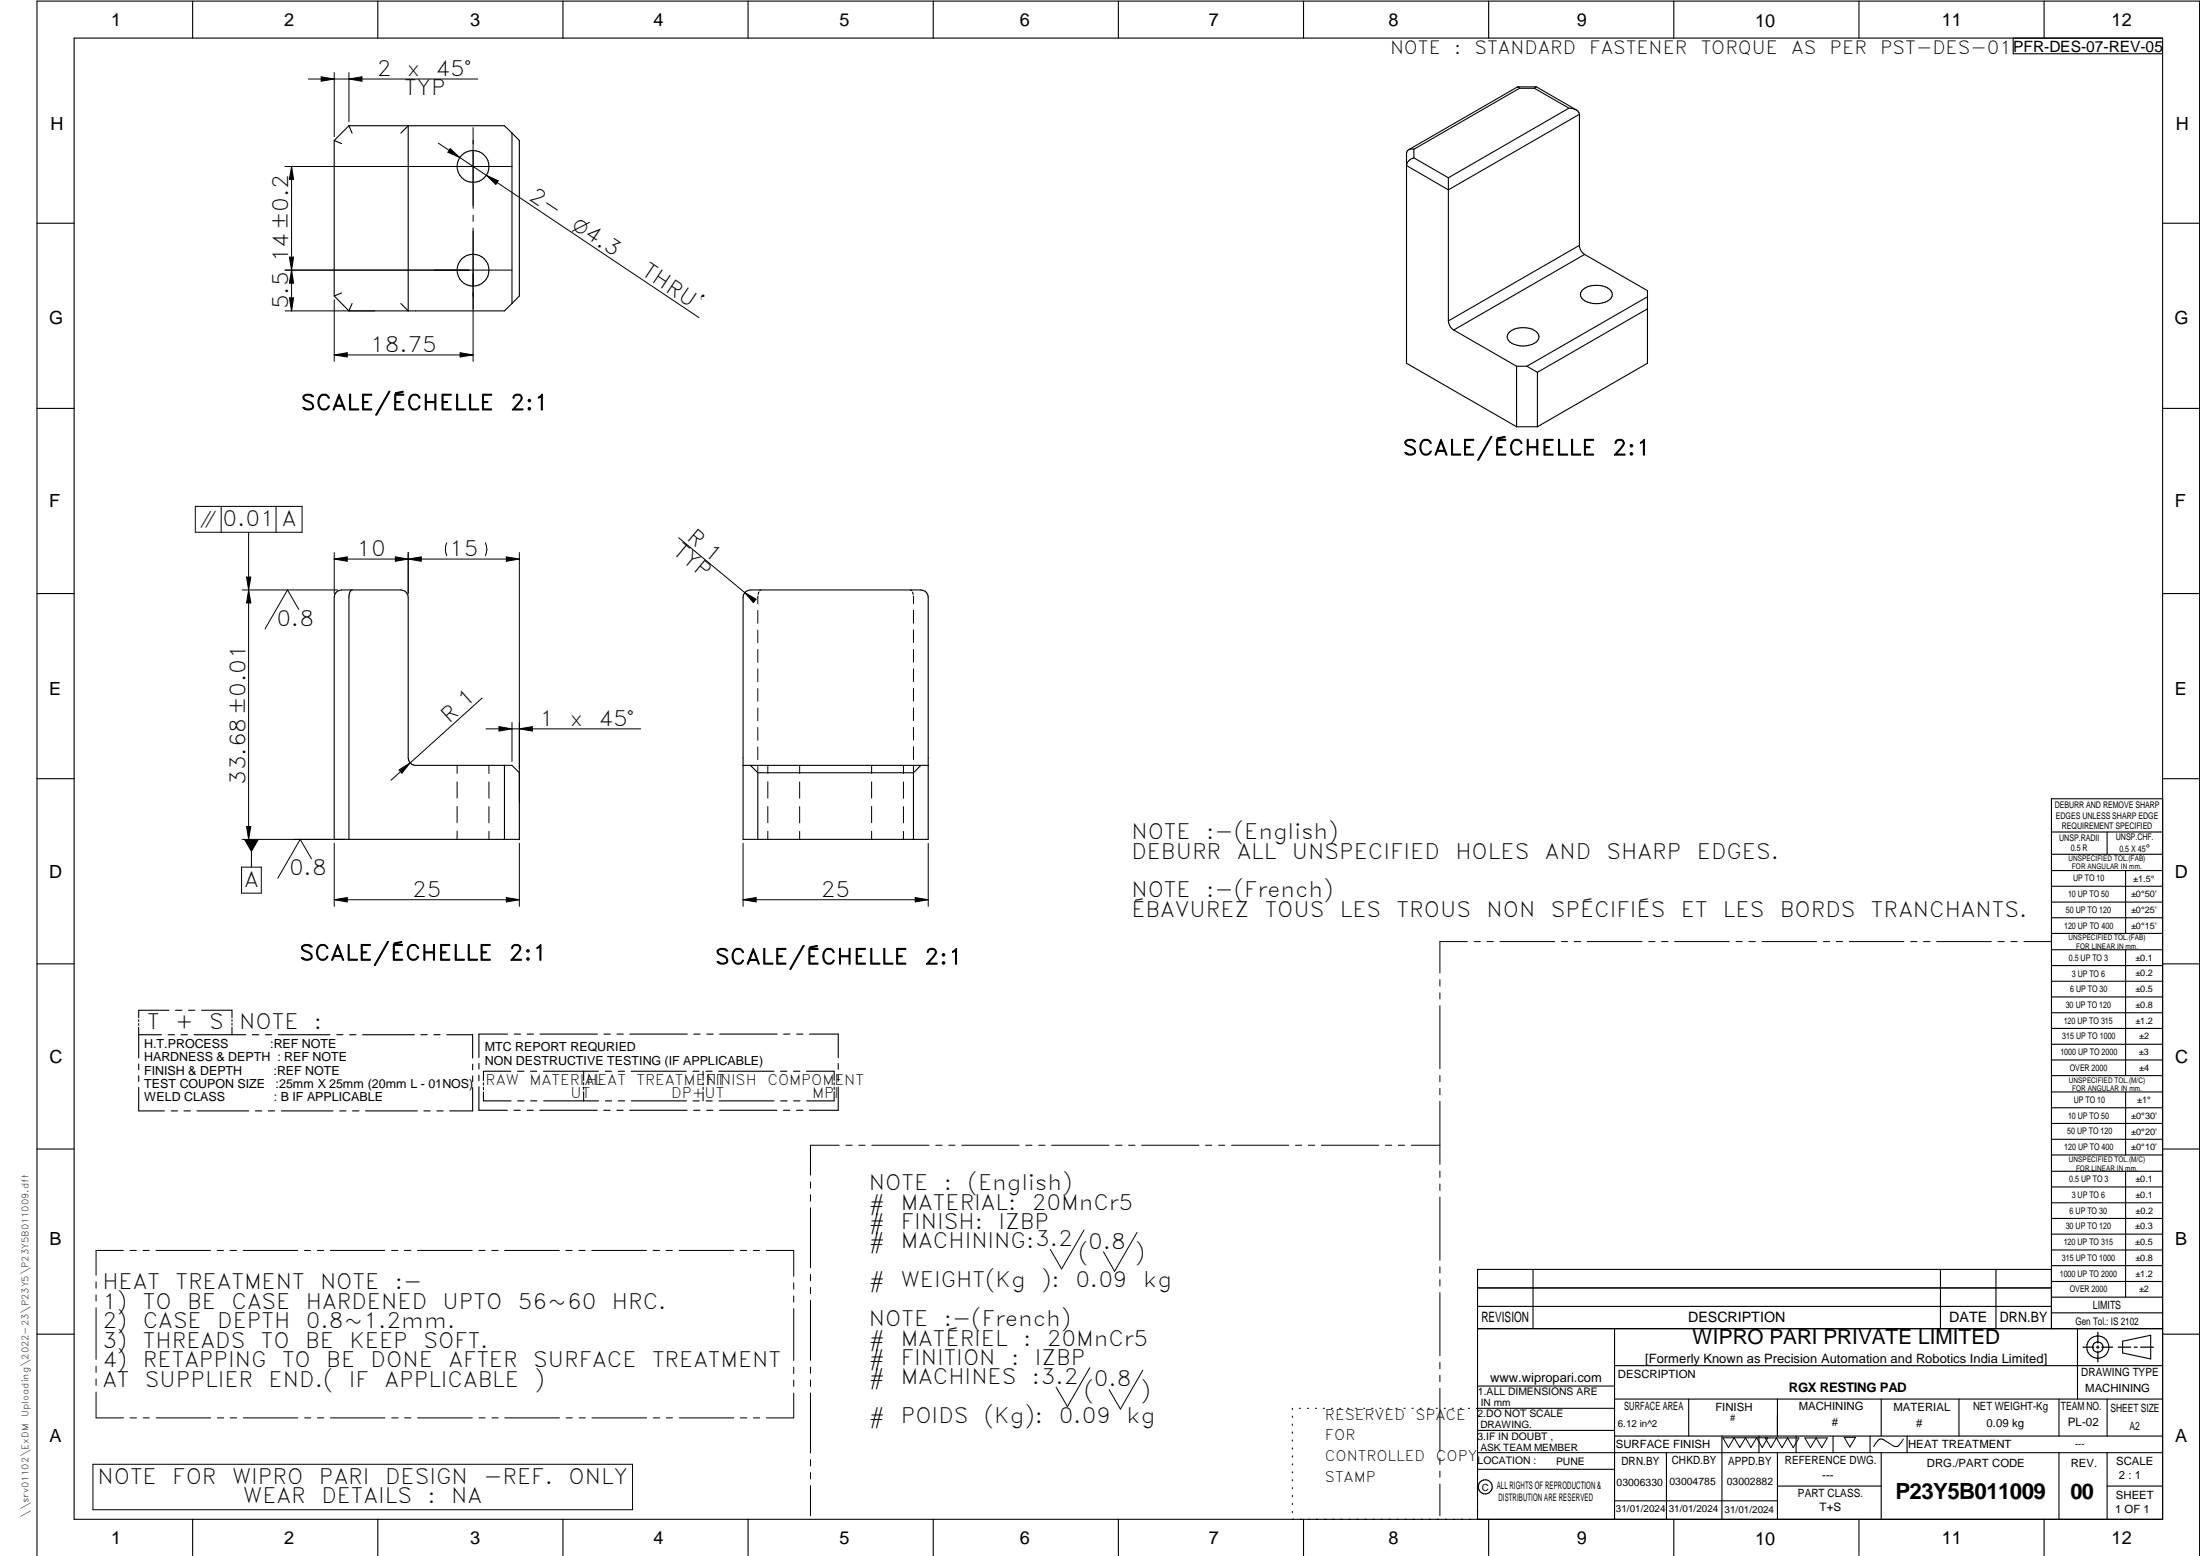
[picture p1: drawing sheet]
<svg xmlns="http://www.w3.org/2000/svg" width="594mm" height="420mm" viewBox="0 0 594 420" stroke-linecap="round" stroke-linejoin="round" font-family="sans-serif">
<g fill="none" stroke="#000" stroke-width=".3">
<path d="M20 10.3h564v400h-564zM52 .3v10M102 .3v10M152 .3v10M202 .3v10M252 .3v10M302 .3v10M352 .3v10M402 .3v10M452 .3v10M502 .3v10M543.6 10.3v4.2h40.4"/>
<path d="M552 .3v10M90.2 37.9l2 .9M90.2 37.9v42M94.2 34l.9 1.9M94.2 34h42l2.1 1.9M94.2 34l-4 3.9M108.2 35.9l2-1.9v49.9l-2-1.9M138.3 35.9l1.9 2v42l-1.9 2.1M138.3 35.9v46.1M409.9 23.5h4.9M410.3 23.8l-28.5 16.5M410.3 23.8l-.6-.3-29.3 16.9"/>
<path d="M410.3 23.8h4.1M414.4 23.8l.3-.3h.2l10.8 6.2M414.4 23.8l9.3 5.4M423.7 29.2l-32.6 18.8M423.7 29.2l2 .5M425.7 29.7l.4 .3 .4 .9M426.5 30.9v35.4M426.5 30.9l-35.4 20.4-11.3-6.6a2.5 2.5 0 0 1 2-2.1M380.4 40.4l-.3 .3-.3 .7v56.7l29.7 17.1M381.8 40.3l-1.4 .1M381.8 42.6l9.3 5.4M381.8 40.3v2.3"/>
<path d="M391.1 48v38.7M10 60.3h10M90.2 79.9l4 4M92.2 79.1l-2 .8M426.5 66.3a3.1 3.1 0 0 0 1.4 2.4M426.5 66.3l-35.4 20.4M427.1 78.6a6 6 0 0 1 8 0 1.79 1.79 0 0 1-1 2.7 6.1 6.1 0 0 1-7-.8 1.68 1.68 0 0 1 0-1.9zM427.9 68.7l-35.3 20.4M427.9 68.7l17 9.8v19.6l-29.7 17.1M584 60.3h10M95.1 82l-.9 1.9M138.3 82l-2.1 1.9h-42"/>
<path d="M391.1 86.7l.1 .5a3.2 3.2 0 0 0 1.4 1.9M392.6 89.1l16.9 9.8M407.7 89.6a6.1 6.1 0 0 1 7.5 .4 1.79 1.79 0 0 1-.9 2.7 6.1 6.1 0 0 1-7-.8 1.61 1.61 0 0 1 .4-2.3zM409.5 98.9v16.3M409.5 98.9h2.8M412.3 98.9l2.9 1.6M444.9 80.1l-32.6 18.8M444.9 83.4l-29.7 17.1M10 110.3h10M409.5 115.2h5.7M415.2 100.5v14.7M584 110.3h10"/>
<path d="M91.1 159.7l1.1-.4h16a1.97 1.97 0 0 1 2 2v43.4a2.03 2.03 0 0 0 2.1 2h26l1.9 2v18h-50v-65.4l.1-.6zM95.1 159.3a1.64 1.64 0 0 0-.9 2v65.4M201.5 159.7l1.1-.4h46.1a1.97 1.97 0 0 1 1.9 2v65.4h-49.9v-65.4v-.6zM10 160.3h10M584 160.3h10M10 210.3h10M136.2 206.7v20M200.7 206.7h49.9M202.6 206.7l2 2M204.6 208.7v18M204.6 208.7h42.1M246.7 208.7v18"/>
<path d="M248.7 206.7l-2 2M584 215.7h-30v143.1M584 210.3h10M554 224.7h30M554 230.7h30M554 235.1h30M554 239.3h30M569 224.7v6M574 235.1v17M554 243.6h30M554 247.8h30M554 252.1h30"/>
<path d="M554 256.5h30M574 256.5v33.9M10 260.3h10M37.5 275.4v.4M37.5 276.4v.5M37.5 277.4v8.3M37.5 279.4h6.1M45.4 279.4h1.7M45.6 272.8h-8.1v2M47.4 272.8h1.7M48.9 279.4h1.7M50.9 272.8h1.7"/>
<path d="M52.4 279.4h14M54.4 272.8h8.2v2M62.6 275.3v.5M62.6 276.4v.4M62.6 277.4v2M68.1 279.4h1.8M71.7 279.4h1.7M75.2 279.4h13.9M90.9 279.4h1.7M94.4 279.4h1.7M97.9 279.4h14M113.7 279.4h1.7"/>
<path d="M117.2 279.4h1.7M120.6 279.4h7v6.3M137.1 279.2h-7.8v6.3M138.8 279.2h1.7M142.4 279.2h1.7M145.8 279.2h15.5M163.1 279.2h1.7M166.6 279.2h1.7M170.1 279.2h15.5M187.4 279.2h1.7M190.9 279.2h1.7M194.3 279.2h15.5"/>
<path d="M211.6 279.2h1.7M215.1 279.2h1.7M218.6 279.2h7.7v6.4M554 260.7h30M554 265h30M554 269.2h30M554 273.5h30M554 277.7h30M584 260.3h10M37.5 287.3v1.5M37.5 290.5v1.5M37.5 293.6v6.4h6.9"/>
<path d="M46.2 300h1.7M49.7 300h1.7M53.2 300h14M69 300h1.7M72.5 300h1.7M76 300h13.9M91.7 300h1.7M95.2 300h1.7M98.7 300h14M114.5 300h1.7M118 300h1.7M127.6 287.4v1.5"/>
<path d="M127.6 290.5v1.6M127.6 293.7v6.3h-6.2M129.3 287.1v1.6M129.3 290.3v1.5M129.3 293.5v6.3h7.7M130.5 294.9v2.4h7.5M130.5 292.4v.6M130.5 293.6v.6M138 289.3h-7.5v2.5M138.8 299.8h1.7M139.7 289.3h1.8M139.8 297.3h1.7"/>
<path d="M142.3 299.8h1.7M143.2 289.3h1.7M143.3 297.3h1.7M145.8 299.8h15.5M146.8 289.3h14.8M146.8 297.3h14.9M157.6 289.3v2.4M157.6 292.4v.5M157.6 293.6v.6M157.6 294.8v2.5M163.1 299.8h1.7M163.4 289.3h1.7"/>
<path d="M163.5 297.3h1.7M166.6 299.8h1.7M166.9 289.3h1.7M167 297.3h1.7M170 299.8h15.5M170.4 289.3h14.9M170.5 297.3h14.9M187.1 289.3h1.7M187.1 297.3h1.7M187.3 299.8h1.7M189.9 289.3v2.4M189.9 292.4v.5"/>
<path d="M189.9 293.6v.6M189.9 294.8v2.5M190.6 289.3h1.7M190.7 297.3h1.7M190.8 299.8h1.7M194.1 289.3h14.9M194.1 297.3h14.9M194.3 299.8h15.5M210.8 289.3h1.7M210.8 297.3h1.7M211.6 299.8h1.7M214.3 289.3h1.7"/>
<path d="M214.3 297.3h1.7M215.1 299.8h1.7M217.8 289.3h7.4v2.4M225.2 292.4v.5M225.2 293.6v.6M225.2 294.8v2.5h-7.4M226.3 287.2v1.5M226.3 290.4v1.5M226.3 293.5v6.3h-7.7M554 282h30M554 286.2h30M554 290.4h30"/>
<path d="M554 294.9h30M554 299.1h30M574 294.9v17M10 310.3h10M554 303.4h30M554 307.6h30M554 311.9h30M554 316.3h30M574 316.3v34M584 310.3h10M554 320.5h30M554 324.8h30"/>
<path d="M554 329h30M554 333.2h30M554 337.5h30M399 358.8h185M399 352.8h155M399 347.8h155M414 342.8v16M436 358.8v51.5M524 342.8v16M539 342.8v16M554 341.8h30M554 346h30"/>
<path d="M554 350.3h30M554 354.5h30M554 342.8h-155v67.5M561 358.8v19M10 360.3h10M399 374.3h37M436 368.8h148M436 377.8h148M456 377.8v10M480 377.8v10M508 377.8v10M529 377.8v10"/>
<path d="M556 377.8v10M569 377.8v10M573.2 362.2l7.6-1.6v6.3l-7.6-1.6zM584 360.3h10M349 380.3v.3M349 382.4v.3M349 384.6v.3M349 386.7v.3M349 388.8v.3M349 391v.3M349 393.1v.3M349 395.3v.3"/>
<path d="M349 397.4v.3M349 399.5v.3M350.9 380.3h.2M353.1 380.3h.2M355.2 380.3h.3M357.4 380.3h.3M359.6 380.3h.3M361.7 380.3h.3M363.9 380.3h.3M366.1 380.3h.3M368.3 380.3h.2M370.4 380.3h.3"/>
<path d="M372.6 380.3h.3M374.8 380.3h.3M376.9 380.3h.4M379.1 380.3h.3M381.3 380.3h.3M383.4 380.3h.4M385.6 380.3h.3M387.8 380.3h.3M390 380.3h.3M392.2 380.3h.3M394.3 380.3h.3M396.5 380.3h.3"/>
<path d="M398.7 380.3h37.3M399 386.2h37M399 396.7h37M436 387.8h148M450 392.3v18M465 387.8v22.5M475 387.8v4.5M480 392.3v18M485 387.8v4.5M495 387.8v4.5M505 387.8v4.5M508 392.3v18"/>
<path d="M515 387.8v4.5M556 392.3v18M569 392.3v18M584 392.3h-185M52 410.3v9.7M102 410.3v9.7M152 410.3v9.7M202 410.3v9.7M252 410.3v9.7M302 410.3v9.7M349 401.7v.3M349 403.8v.4"/>
<path d="M349 406v.3M349 408.1v.3M352 410.3v9.7M402 410.3v9.7M436 405.3h44M452 410.3v9.7M480 401.3h28M502 410.3v9.7M552 410.3v9.7M569 401.3h15M10 420v-419.7h584v419.7"/>
<circle cx="127.7" cy="44.9" r="4.3"/>
<circle cx="127.7" cy="72.9" r="4.3"/>
<circle cx="566.5" cy="363.8" r="2.99"/>
<circle cx="566.5" cy="363.7" r="1.41"/>
<circle cx="401.1" cy="401.5" r="1.9"/>
</g>
<path d="M566.5 359.7v3M562.5 363.8h2.9M566.1 363.8h.7M566.5 363.4v.7M566.5 364.9v2.8M567.6 363.8h2.9M572 363.8h3.4M576.3 363.8h.8M578 363.8h3.5" fill="none" stroke="#000" stroke-width=".34"/>
<g fill="none" stroke="#000" stroke-width=".27">
<path d="M90.2 19.6v17.3M94.2 19.6v13.3M83.3 21.3h45.7M86.7 20.7l3.5 .6-3.5 .6zM94.2 21.3l3.5-.6v1.2zM118.4 38.7l12.9 8.6M127.8 34.5v21.8M78.7 45v38.9M78.7 45l.6 3.4h-1.2zM121.6 40.1l2.6 2.4-3.3-1.4zM127.8 58.1v1.7M131.3 47.3l3.2 1.5-.6 1z"/>
<path d="M131.3 47.3l57.5 38.5M138.3 45h-61.3M77 72.9h61.3M78.1 69.4h1.2l-.6 3.5zM78.7 72.9l.6 3.6h-1.2zM127.8 61.6v36M77 83.9h24.2M78.1 80.4h1.2l-.6 3.5zM90.2 81v16.6M90.2 95.8l3.6-.6v1.2zM90.2 95.8h37.6M124.2 95.2l3.6 .6-3.6 .6z"/>
<path d="M52.7 136.7h28.9v7h-28.9zM59.7 136.7v7M74.5 136.7v7M65.4 159.3h25.8M66.6 155.8h1.1l-.6 3.5zM67.1 143.7v83M67.1 159.3l.6 3.5h-1.1zM90.2 151h50M90.2 149.2v11.1M90.2 151l3.6-.6v1.2zM106.8 150.4v1.2l6.9-1.2v1.2zM110.2 149.2v11.1"/>
<path d="M120.6 146.6a4.2 4.2 0 0 0 0 3.5M131.1 146.6a3.9 3.9 0 0 1 0 3.5M136.7 150.4l3.5 .6-3.5 .6zM140.2 149.2v67.4M183.3 145.2l19.3 16.1M204.9 159.9l-.2 .6M205.5 159.3l-.4 .2M245.8 159.3l.4 .2M246.4 159.9l.2 .6M80.7 164.5l-3.1-5.2-6 10.5M201.1 160l3.1 1.8-.8 .9zM204.6 164.8v3.5"/>
<path d="M204.6 170.1v3.5M204.6 175.4v3.5M204.7 161l-.1 2.1M246.6 161l.1 2M246.7 164.8v3.5M246.7 170.1v3.4M246.7 175.3v3.5M130.2 188.5l-24.6 22.2M131.2 196.8h41.8M134.7 196.2l3.6 .6-3.6 .6zM138.3 195.1v10.5M140.2 196.8l3.6-.6v1.2z"/>
<path d="M204.6 180.6v3.5M204.6 185.9v3.5M204.6 191.2v3.4M204.6 196.4v3.5M246.7 180.6v3.5M246.7 185.9v3.4M246.7 191.1v3.5M246.7 196.4v3.5M107.8 207.9l2.9-1.9-2.2 2.8zM123.4 206.7v2.1M123.4 211.1v4.4M123.4 217.8v4.4"/>
<path d="M132 206.7v2.2M132 211.2v4.4M132 217.8v4.4M204.6 201.7v3.4M204.6 207v1.7M207.3 206.7v2.1M207.3 211.1v4.4M207.3 217.8v4.4M215.9 206.7v2.2M215.9 211.2v4.4M215.9 217.8v4.4M235.4 206.7v2.1"/>
<path d="M235.4 211.1v4.4M235.4 217.8v4.4M244 206.7v2.2M244 211.2v4.4M244 217.8v4.4M246.7 201.6v3.5M246.7 206.9v1.8M65.2 234.1h5.4v7.1h-5.4zM65.4 226.7h27.8M66.6 223.2h1.1l-.6 3.5zM67.9 226.7v7.4M84.1 231.9l-3-5.2-6.1 10.5"/>
<path d="M90.2 227.7v17M123.4 224.5v2.2M132 224.5v2.2M140.2 227.7v17M200.7 227.7v17M207.3 224.5v2.2M215.9 224.5v2.2M235.4 224.5v2.2M244 224.5v2.2M250.6 227.7v17M90.2 243l3.6-.6v1.1zM90.2 243h50"/>
<path d="M136.7 242.4l3.5 .6-3.5 .5zM200.7 243l3.5-.6v1.1zM200.7 243h49.9M247.1 242.4l3.5 .6-3.5 .5zM396.2 254.3h-7.4v8.5M398.1 254.3h1.6M401.5 254.3h1.8M405 254.3h14.8M421.6 254.3h1.7M425.1 254.3h1.7M428.6 254.3h14.8M445.2 254.3h1.7"/>
<path d="M448.7 254.3h1.7M452.2 254.3h14.8M468.8 254.3h1.7M472.3 254.3h1.7M475.8 254.3h14.8M492.4 254.3h1.7M495.8 254.3h1.8M499.4 254.3h14.7M516 254.3h1.6M519.4 254.3h1.8M522.9 254.3h14.8M539.5 254.3h1.7"/>
<path d="M543 254.3h1.7M546.5 254.3h7.4M388.8 264.5v1.8M388.8 268.1v1.6M388.8 271.6v17M388.8 290.4v1.7M388.8 293.9v1.7M388.8 297.4v17M218.9 319.2v1.6M226.6 309.2h-7.7v8.1M228.4 309.2h1.7M231.9 309.2h1.7"/>
<path d="M235.4 309.2h15.5M252.7 309.2h1.7M256.2 309.2h1.7M259.7 309.2h15.5M277 309.2h1.7M280.5 309.2h1.7M284 309.2h15.5M301.2 309.2h1.8M304.8 309.2h1.7M308.3 309.2h15.5M325.5 309.2h1.7M329.1 309.2h1.6"/>
<path d="M332.6 309.2h15.4M349.8 309.2h1.7M353.3 309.2h1.7M356.8 309.2h15.5M374.1 309.2h1.7M377.6 309.2h1.7M381.1 309.2h7.7M388.8 316.2v1.7M388.8 319.7v1.7M33.3 337.7h-7.4v6.6M35.1 337.7h1.7M38.6 337.7h1.7"/>
<path d="M42.1 337.7h14.7M58.6 337.7h1.8M62.1 337.7h1.8M65.7 337.7h14.7M82.2 337.7h1.7M85.7 337.7h1.7M89.2 337.7h14.7M105.7 337.7h1.7M109.2 337.7h1.7M112.7 337.7h14.8M129.3 337.7h1.7M132.8 337.7h1.7"/>
<path d="M136.3 337.7h14.7M152.8 337.7h1.7M156.3 337.7h1.7M159.8 337.7h14.8M176.4 337.7h1.7M179.9 337.7h1.7M183.4 337.7h14.7M199.9 337.7h1.7M203.4 337.7h1.7M206.9 337.7h7.4v6.9M218.9 322.6v1.8M218.9 326.1v16.2"/>
<path d="M292.7 332.1l-6 10.5-3.1-5.2M307 332.8l-6 10.5-3-5.3M388.8 323.2v17.1M25.9 346.1v1.8M25.9 349.6v1.7M25.9 353.1v14M214.3 346.4v1.7M214.3 349.9v1.7M214.3 353.4v14M218.9 344.1v1.8M218.9 347.6v1.7M218.9 351.2v16.1"/>
<path d="M388.8 342.1v1.6M388.8 345.6v1.7M388.8 349v17.1M25.9 375.9v7h7.5M25.9 368.9v1.7M25.9 372.4v1.7M214.3 369.1v1.8M214.3 372.7v1.7M214.3 376.2v6.7h-7.3M218.9 369.1v1.7M218.9 372.6v1.8M218.9 376.1v16.2"/>
<path d="M294.3 369.3l-6.1 10.5-3-5.2M308.6 370l-6.1 10.5-3-5.3M388.8 367.9v1.7M388.8 371.4v1.7M388.8 374.9v17M25.1 395.4h145.7v12.3h-145.7zM35.1 382.9h1.8M38.6 382.9h1.7M42.2 382.9h14.7M58.7 382.9h1.7M62.2 382.9h1.7M65.7 382.9h14.7"/>
<path d="M82.2 382.9h1.7M85.7 382.9h1.8M89.2 382.9h14.8M105.8 382.9h1.7M109.3 382.9h1.7M112.8 382.9h14.7M129.3 382.9h1.7M132.8 382.9h1.7M136.3 382.9h14.8M152.9 382.9h1.7M156.4 382.9h1.7M159.8 382.9h14.8"/>
<path d="M176.4 382.9h1.7M179.9 382.9h1.7M183.4 382.9h14.8M199.9 382.9h1.8M203.4 382.9h1.7M218.9 394.1v1.8M218.9 397.6v1.7M388.8 393.7v1.7M388.8 397.2v1.7M465.2 388.2h12.2l-1.5 2.7-1.6-2.7-1.5 2.7-1.5-2.7-1.5 2.7-1.5-2.7-1.5 2.7zM476.7 388.3h9.1l-1.6 2.6-1.5-2.6-1.5 2.6-1.5-2.6-1.5 2.6zM487.4 388.3h6l-1.5 2.6-1.5-2.6-1.5 2.6z"/>
<path d="M498 388.1h3.1l-1.6 2.6zM514 388.6l-1.1 1.5a1.2 1.2 0 0 1-1.8 .3l-1.8-1.2a1.55 1.55 0 0 0-1.6-.6 1.55 1.55 0 0 0-1.2 1.1l-.5 .9M218.9 401.2v8.1M388.8 400.7v8.6"/>
</g>
<g fill="#000">
<path d="M86.7 20.7l3.5 .6-3.5 .6zM94.2 21.3l3.5-.6v1.2zM78.7 45l.6 3.4h-1.2zM121.6 40.1l2.6 2.4-3.3-1.4zM131.3 47.3l3.2 1.5-.6 1zM78.7 72.9l.6 3.6h-1.2zM78.1 69.4h1.2l-.6 3.5zM78.1 80.4h1.2l-.6 3.5zM90.2 95.8l3.6-.6v1.2zM124.2 95.2l3.6 .6-3.6 .6zM66.6 155.8h1.1l-.6 3.5zM90.2 151l3.6-.6v1.2z"/>
<path d="M106.8 150.4l3.4 .6-3.4 .6zM110.2 151l3.5-.6v1.2zM136.7 150.4l3.5 .6-3.5 .6zM67.1 159.3l.6 3.5h-1.1zM201.1 160l3.1 1.8-.8 .9zM134.7 196.2l3.6 .6-3.6 .6zM140.2 196.8l3.6-.6v1.2zM107.8 207.9l2.9-1.9-2.2 2.8zM66.6 223.2h1.1l-.6 3.5zM65.9 226.7h4l-2 3.5zM90.2 243l3.6-.6v1.1zM136.7 242.4l3.5 .6-3.5 .5z"/>
<path d="M200.7 243l3.5-.6v1.1zM247.1 242.4l3.5 .6-3.5 .5z"/>
</g>
<text font-size="6" x="511.8" y="404.8">P23Y5B011009</text>
<text font-size="5.9" x="559.1" y="404.7">00</text>
<g font-size="5.7">
<text x="101.7" y="20.4">2</text>
<text x="109.8" y="20.4">x</text>
<text x="117.6" y="20.4">45°</text>
<text x="109.2" y="25.7">TYP</text>
<text x="142.6" y="53.8" transform="rotate(34 142.6 53.8)">2-</text>
<text x="77.8" y="70.8" transform="rotate(-90 77.8 70.8)">14±0.2</text>
<text x="173" y="74.1" transform="rotate(34 173 74.1)">THRU`</text>
<text x="77.8" y="83.5" transform="rotate(-90 77.8 83.5)">5.5</text>
<text x="99.9" y="95">18.75</text>
<text x="81.2" y="110.7">SCALE/ÉCHELLE</text>
<text x="137.8" y="110.7">2:1</text>
<text x="378.8" y="122.9">SCALE/ÉCHELLE</text>
<text x="435.4" y="122.9">2:1</text>
<text x="60.1" y="142">0.01 A</text>
<text x="181.4" y="149.4" transform="rotate(40 181.4 149.4)">TYP</text>
<text x="185.2" y="145.7" transform="rotate(40 185.2 145.7)">R 1</text>
<text x="96.3" y="150.1">10</text>
<text x="121.3" y="150.1">15</text>
<text x="74.6" y="169">0.8</text>
<text x="121.3" y="195.4" transform="rotate(-42 121.3 195.4)">R 1</text>
<text x="145.7" y="196">1</text>
<text x="153.8" y="196">x</text>
<text x="161.6" y="196">45°</text>
<text x="66.3" y="211.9" transform="rotate(-90 66.3 211.9)">33.68±0.01</text>
<text x="305.5" y="226.6">NOTE</text>
<text x="325.7" y="226.6">:-(English)</text>
<text x="305.5" y="231.8">DEBURR</text>
<text x="334" y="231.8">ALL</text>
<text x="348.9" y="231.8">UNSPECIFIED</text>
<text x="393" y="231.8">HOLES</text>
<text x="417.2" y="231.8">AND</text>
<text x="433.8" y="231.8">SHARP</text>
<text x="458.2" y="231.8">EDGES.</text>
<text x="65.9" y="239.4">A</text>
<text x="78.1" y="236.3">0.8</text>
<text x="111.3" y="242.1">25</text>
<text x="221.7" y="242.1">25</text>
<text x="305.5" y="242.3">NOTE</text>
<text x="325.7" y="242.3">:-(French)</text>
<text x="305.5" y="247.6">ÉBAVUREZ</text>
<text x="341.5" y="247.6">TOUS</text>
<text x="361.8" y="247.6">LES</text>
<text x="377.1" y="247.6">TROUS</text>
<text x="401.4" y="247.6">NON</text>
<text x="418.8" y="247.6">SPÉCIFIÉS</text>
<text x="453.9" y="247.6">ET</text>
<text x="465.2" y="247.6">LES</text>
<text x="480.6" y="247.6">BORDS</text>
<text x="505.2" y="247.6">TRANCHANTS.</text>
<text x="80.9" y="259.3">SCALE/ÉCHELLE</text>
<text x="137.4" y="259.3">2:1</text>
<text x="193.1" y="260.3">SCALE/ÉCHELLE</text>
<text x="249.6" y="260.3">2:1</text>
<text x="39.7" y="278">T</text>
<text x="47.3" y="278">+</text>
<text x="56.5" y="278">S</text>
<text x="64.6" y="278">NOTE</text>
<text x="84.8" y="278">:</text>
<text x="234.6" y="321.4">NOTE</text>
<text x="254.8" y="321.4">:</text>
<text x="261.3" y="321.4">(English)</text>
<text x="234.6" y="326.6">#</text>
<text x="243.2" y="326.6">MATERIAL:</text>
<text x="278.7" y="326.6">20MnCr5</text>
<text x="234.6" y="331.9">#</text>
<text x="243.2" y="331.9">FINISH:</text>
<text x="269.7" y="331.9">IZBP</text>
<text x="234.6" y="337.1">#</text>
<text x="243.2" y="337.1">MACHINING:3.2</text>
<text x="291.1" y="340.4">(</text>
<text x="293.9" y="337.2">0.8</text>
<text x="306.5" y="340.4">)</text>
<text x="234.6" y="347.6">#</text>
<text x="243.2" y="347.6">WEIGHT(Kg</text>
<text x="281.2" y="347.6">):</text>
<text x="290.4" y="347.6">0.09</text>
<text x="308.7" y="347.6">kg</text>
<text x="27.6" y="348.1">HEAT</text>
<text x="27.6" y="353.4">1)</text>
<text x="38.6" y="353.4">TO</text>
<text x="47.4" y="348.1">TREATMENT</text>
<text x="50.5" y="353.4">BE</text>
<text x="62.5" y="353.4">CASE</text>
<text x="82.6" y="353.4">HARDENED</text>
<text x="86.4" y="348.1">NOTE</text>
<text x="106.6" y="348.1">:-</text>
<text x="119.5" y="353.4">UPTO</text>
<text x="139.8" y="353.4">56~60</text>
<text x="165.2" y="353.4">HRC.</text>
<text x="27.6" y="358.6">2)</text>
<text x="38.6" y="358.6">CASE</text>
<text x="58.7" y="358.6">DEPTH</text>
<text x="82.6" y="358.6">0.8~1.2mm.</text>
<text x="234.6" y="358.1">NOTE</text>
<text x="254.8" y="358.1">:-(French)</text>
<text x="27.6" y="363.9">3)</text>
<text x="38.6" y="363.9">THREADS</text>
<text x="70.4" y="363.9">TO</text>
<text x="82.4" y="363.9">BE</text>
<text x="94.4" y="363.9">KEEP</text>
<text x="114.3" y="363.9">SOFT.</text>
<text x="234.6" y="363.3">#</text>
<text x="243.2" y="363.3">MATÉRIEL</text>
<text x="276.3" y="363.3">:</text>
<text x="282.7" y="363.3">20MnCr5</text>
<text x="27.6" y="369.1">4)</text>
<text x="38.6" y="369.1">RETAPPING</text>
<text x="76.2" y="369.1">TO</text>
<text x="88.1" y="369.1">BE</text>
<text x="100.1" y="369.1">DONE</text>
<text x="121.1" y="369.1">AFTER</text>
<text x="144" y="369.1">SURFACE</text>
<text x="176.1" y="369.1">TREATMENT</text>
<text x="234.6" y="368.6">#</text>
<text x="243.2" y="368.6">FINITION</text>
<text x="273" y="368.6">:</text>
<text x="279.5" y="368.6">IZBP</text>
<text x="27.6" y="374.4">AT</text>
<text x="39.2" y="374.4">SUPPLIER</text>
<text x="72.5" y="374.4">END.(</text>
<text x="94.2" y="374.4">IF</text>
<text x="103.8" y="374.4">APPLICABLE</text>
<text x="144.4" y="374.4">)</text>
<text x="234.6" y="373.8">#</text>
<text x="243.2" y="373.8">MACHINES</text>
<text x="278.7" y="373.8">:3.2</text>
<text x="292.6" y="377.6">(</text>
<text x="295.4" y="374.4">0.8</text>
<text x="308" y="377.6">)</text>
<text x="234.6" y="384.3">#</text>
<text x="243.2" y="384.3">POIDS</text>
<text x="265.7" y="384.3">(Kg):</text>
<text x="285.9" y="384.3">0.09</text>
<text x="304.2" y="384.3">kg</text>
<text x="26.3" y="400.6">NOTE</text>
<text x="46.5" y="400.6">FOR</text>
<text x="62.7" y="400.6">WIPRO</text>
<text x="86.1" y="400.6">PARI</text>
<text x="104" y="400.6">DESIGN</text>
<text x="130.5" y="400.6">-REF.</text>
<text x="153.5" y="400.6">ONLY</text>
<text x="65.7" y="405.9">WEAR</text>
<text x="86.8" y="405.9">DETAILS</text>
<text x="115.4" y="405.9">:</text>
<text x="121.8" y="405.9">NA</text>
</g>
<text font-size="5.6" x="457" y="363">WIPRO PARI PRIVATE LIMITED</text>
<g font-size="5.4">
<text x="154.2" y="61.6" transform="rotate(34 154.2 61.6)">O4.3</text>
<text x="54" y="142">i</text>
</g>
<g font-size="4.9">
<text x="30" y="6.9">1</text>
<text x="76.7" y="6.9">2</text>
<text x="127" y="6.9">3</text>
<text x="176.5" y="6.9">4</text>
<text x="226.7" y="6.9">5</text>
<text x="275.4" y="6.9">6</text>
<text x="326.4" y="6.9">7</text>
<text x="375" y="6.9">8</text>
<text x="425.8" y="6.9">9</text>
<text x="473.9" y="7.3">10</text>
<text x="524.3" y="6.9">11</text>
<text x="570.2" y="6.9">12</text>
<text x="375.4" y="14.5">NOTE</text>
<text x="392.7" y="14.5">:</text>
<text x="398.2" y="14.5">STANDARD</text>
<text x="429.2" y="14.5">FASTENER</text>
<text x="459.2" y="14.5">TORQUE</text>
<text x="483.7" y="14.5">AS</text>
<text x="494.1" y="14.5">PER</text>
<text x="507.7" y="14.5">PST-DES-01</text>
<text x="13.6" y="35.1">H</text>
<text x="587.6" y="35.1">H</text>
<text x="13.2" y="87.5">G</text>
<text x="587.2" y="87.5">G</text>
<text x="13.2" y="137">F</text>
<text x="587.2" y="137">F</text>
<text x="13.2" y="187.6">E</text>
<text x="587.2" y="187.6">E</text>
<text x="13.2" y="237">D</text>
<text x="587.2" y="237">D</text>
<text x="13.4" y="287.1">C</text>
<text x="587.4" y="287.1">C</text>
<text x="13.4" y="336.2">B</text>
<text x="587.4" y="336.2">B</text>
<text x="13.4" y="389.3">A</text>
<text x="587.4" y="389.3">A</text>
<text x="30" y="416.9">1</text>
<text x="76.7" y="416.9">2</text>
<text x="127" y="416.9">3</text>
<text x="176.5" y="416.9">4</text>
<text x="226.7" y="416.9">5</text>
<text x="275.4" y="416.9">6</text>
<text x="326.4" y="416.9">7</text>
<text x="375" y="416.9">8</text>
<text x="425.8" y="416.9">9</text>
<text x="473.9" y="417.3">10</text>
<text x="524.3" y="416.9">11</text>
<text x="570.2" y="416.9">12</text>
</g>
<text font-size="4.2" x="543.6" y="14">PFR-DES-07-REV-05</text>
<g font-size="3.9">
<text x="131.1" y="292.9">RAW</text>
<text x="143" y="292.9">MATERIAL</text>
<text x="158.4" y="292.9">HEAT</text>
<text x="171.9" y="292.9">TREATMENT</text>
<text x="190.7" y="292.9">FINISH</text>
<text x="207.2" y="292.9">COMPOMENT</text>
<text x="154" y="296.5">UT</text>
<text x="181.3" y="296.5">DP+UT</text>
<text x="219.4" y="296.5">MPI</text>
<text x="400" y="357.1">REVISION</text>
<text x="455.9" y="357.1">DESCRIPTION</text>
<text x="526.4" y="357.1">DATE</text>
<text x="540" y="357.1">DRN.BY</text>
<text x="357.8" y="383.3">RESERVED</text>
<text x="382.3" y="383.3">SPACE</text>
<text x="357.8" y="388.9">FOR</text>
<text x="357.8" y="394.5">CONTROLLED</text>
<text x="387.8" y="394.5">COPY</text>
<text x="357.8" y="400">STAMP</text>
</g>
<text font-size="3.6" x="483.1" y="375.8">RGX RESTING PAD</text>
<g font-size="3.5">
<text x="444.3" y="368">[Formerly Known as Precision Automation and Robotics India Limited]</text>
<text x="402.4" y="373.3">www.wipropari.com</text>
</g>
<g font-size="3.4">
<text x="38.9" y="283">H.T.PROCESS</text>
<text x="38.9" y="286.6">HARDNESS &amp; DEPTH : REF NOTE</text>
<text x="73" y="283">:REF NOTE</text>
<text x="130.9" y="283.9">MTC REPORT REQURIED</text>
<text x="130.9" y="287.5">NON DESTRUCTIVE TESTING (IF APPLICABLE)</text>
<text x="38.9" y="290.2">FINISH &amp; DEPTH</text>
<text x="38.9" y="293.8">TEST COUPON SIZE</text>
<text x="73.9" y="290.2">:REF NOTE</text>
<text x="74.4" y="293.8">:25mm X 25mm (20mm L - 01NOS)</text>
<text x="38.9" y="297.4">WELD CLASS</text>
<text x="73.9" y="297.4">: B IF APPLICABLE</text>
</g>
<g font-size="3.1">
<text x="565.1" y="353.5">LIMITS</text>
<text x="562" y="371.7">DRAWING TYPE</text>
<text x="436.9" y="372.1">DESCRIPTION</text>
<text x="563.1" y="375.9">MACHINING</text>
<text x="438.6" y="380.8">SURFACE AREA</text>
<text x="463.2" y="380.9">FINISH</text>
<text x="485.7" y="380.8">MACHINING</text>
<text x="511.3" y="380.9">MATERIAL</text>
<text x="532.8" y="380.7">NET WEIGHT-Kg</text>
<text x="556.5" y="380.7">TEAM NO.</text>
<text x="569.9" y="381.2">SHEET SIZE</text>
<text x="494.6" y="385.1">#</text>
<text x="517.4" y="385.3">#</text>
<text x="536.4" y="385.3">0.09 kg</text>
<text x="558.4" y="385.1">PL-02</text>
<text x="575" y="386.1">A2</text>
<text x="436.3" y="391">SURFACE FINISH</text>
<text x="437.8" y="395.5">DRN.BY</text>
<text x="451.4" y="395.4">CHKD.BY</text>
<text x="466.6" y="395.5">APPD.BY</text>
<text x="482" y="395.4">REFERENCE DWG.</text>
<text x="515.3" y="391.1">HEAT TREATMENT</text>
<text x="571.4" y="395.6">SCALE</text>
<text x="492.1" y="399.4">---</text>
<text x="520.4" y="396.2">DRG./PART CODE</text>
<text x="559.2" y="396.1">REV.</text>
<text x="572.2" y="399.5">2 : 1</text>
<text x="485.5" y="404.3">PART CLASS.</text>
<text x="491.4" y="407.9">T+S</text>
<text x="571.4" y="404.7">SHEET</text>
<text x="571.2" y="408.4">1 OF 1</text>
</g>
<text font-size="3" x="579.5" y="230.1">°</text>
<g font-size="2.8">
<text x="560.4" y="357.7">Gen Tol.: IS 2102</text>
<text x="399.1" y="376.6">1.ALL DIMENSIONS ARE</text>
<text x="399" y="382.7">2.DO NOT SCALE</text>
<text x="399" y="388.7">3.IF IN DOUBT ,</text>
<text x="399" y="395.4">LOCATION :</text>
<text x="420.2" y="395.6">PUNE</text>
<text x="404.2" y="402">ALL RIGHTS OF REPRODUCTION &amp;</text>
<text x="436.5" y="401.2">03006330</text>
<text x="450.8" y="400.9">03004785</text>
<text x="466.3" y="401">03002882</text>
<text x="404.7" y="405.4">DISTRIBUTION ARE RESERVED</text>
</g>
<g font-size="2.7">
<text x="399.9" y="379.7">IN mm</text>
<text x="399.7" y="385.7">DRAWING.</text>
<text x="436.9" y="385.4">6.12 in^2</text>
<text x="399.7" y="391.8">ASK TEAM MEMBER</text>
<text x="400.1" y="402.5">C</text>
<text x="436.4" y="408.3">31/01/2024</text>
<text x="450.6" y="408.4">31/01/2024</text>
<text x="465.7" y="408.5">31/01/2024</text>
</g>
<g font-size="2.5">
<text x="554.9" y="218.3">DEBURR AND REMOVE SHARP</text>
<text x="555.2" y="221">EDGES UNLESS SHARP EDGE</text>
<text x="556.1" y="227.1">UNSP.RADII</text>
<text x="556.8" y="223.8">REQUIREMENT SPECIFIED</text>
<text x="571.4" y="226.9">UNSP.CHF.</text>
<text x="559.2" y="229.9">0.5 R</text>
<text x="572.3" y="230.1">0.5 X 45</text>
<text x="559.8" y="238">UP TO 10</text>
<text x="576.1" y="238.1">±1.5°</text>
<text x="558.5" y="242.2">10 UP TO 50</text>
<text x="575.5" y="242.3">±0°50'</text>
<text x="557.4" y="250.7">120 UP TO 400</text>
<text x="557.9" y="246.5">50 UP TO 120</text>
<text x="575.5" y="250.7">±0°15'</text>
<text x="575.5" y="246.5">±0°25'</text>
<text x="558.7" y="259.4">0.5 UP TO 3</text>
<text x="559.5" y="263.7">3 UP TO 6</text>
<text x="576.6" y="263.6">±0.2</text>
<text x="576.6" y="259.4">±0.1</text>
<text x="559" y="267.9">6 UP TO 30</text>
<text x="576.6" y="267.9">±0.5</text>
<text x="557.8" y="272.2">30 UP TO 120</text>
<text x="576.6" y="272.2">±0.8</text>
<text x="556.9" y="280.7">315 UP TO 1000</text>
<text x="557.3" y="276.4">120 UP TO 315</text>
<text x="576.6" y="276.4">±1.2</text>
<text x="577.7" y="280.7">±2</text>
<text x="556.4" y="284.9">1000 UP TO 2000</text>
<text x="577.6" y="284.9">±3</text>
<text x="558.9" y="289.2">OVER 2000</text>
<text x="577.7" y="289.3">±4</text>
<text x="560" y="297.9">UP TO 10</text>
<text x="577.1" y="297.9">±1°</text>
<text x="558.5" y="302.1">10 UP TO 50</text>
<text x="575.5" y="302.1">±0°30'</text>
<text x="557.4" y="310.6">120 UP TO 400</text>
<text x="558.2" y="306.3">50 UP TO 120</text>
<text x="575.5" y="310.6">±0°10'</text>
<text x="575.5" y="306.4">±0°20'</text>
<text x="558.8" y="319.2">0.5 UP TO 3</text>
<text x="559.4" y="323.4">3 UP TO 6</text>
<text x="576.6" y="319.2">±0.1</text>
<text x="576.6" y="323.5">±0.1</text>
<text x="558.9" y="327.7">6 UP TO 30</text>
<text x="576.7" y="327.7">±0.2</text>
<text x="557.8" y="332">30 UP TO 120</text>
<text x="576.6" y="332">±0.3</text>
<text x="556.8" y="340.5">315 UP TO 1000</text>
<text x="557.3" y="336.3">120 UP TO 315</text>
<text x="576.6" y="336.3">±0.5</text>
<text x="576.6" y="340.5">±0.8</text>
<text x="556.2" y="344.7">1000 UP TO 2000</text>
<text x="576.6" y="344.7">±1.2</text>
<text x="558.9" y="349">OVER 2000</text>
<text x="577.6" y="349">±2</text>
<text x="467.2" y="383.8">#</text>
<text x="560.4" y="390.7">---</text>
</g>
<g font-size="2.4">
<text x="7.7" y="382.7" transform="rotate(-90 7.7 382.7)">Uploading\2022-23\P23Y5\P23Y5B011009.dft</text>
<text x="7.7" y="409.8" transform="rotate(-90 7.7 409.8)">\\srv01102\ExDM</text>
</g>
<g font-size="2.1">
<text x="558.5" y="232.4">UNSPECIFIED TOL.(FAB)</text>
<text x="559.5" y="234.7">FOR ANGULAR IN mm.</text>
<text x="558.6" y="253.9">UNSPECIFIED TOL.(FAB)</text>
<text x="560.7" y="256.3">FOR LINEAR IN mm.</text>
<text x="558.7" y="292.3">UNSPECIFIED TOL.(M/C)</text>
<text x="559.6" y="294.7">FOR ANGULAR IN mm.</text>
<text x="558.7" y="313.7">UNSPECIFIED TOL.(M/C)</text>
<text x="560.6" y="316.1">FOR LINEAR IN mm.</text>
</g>
</svg>
